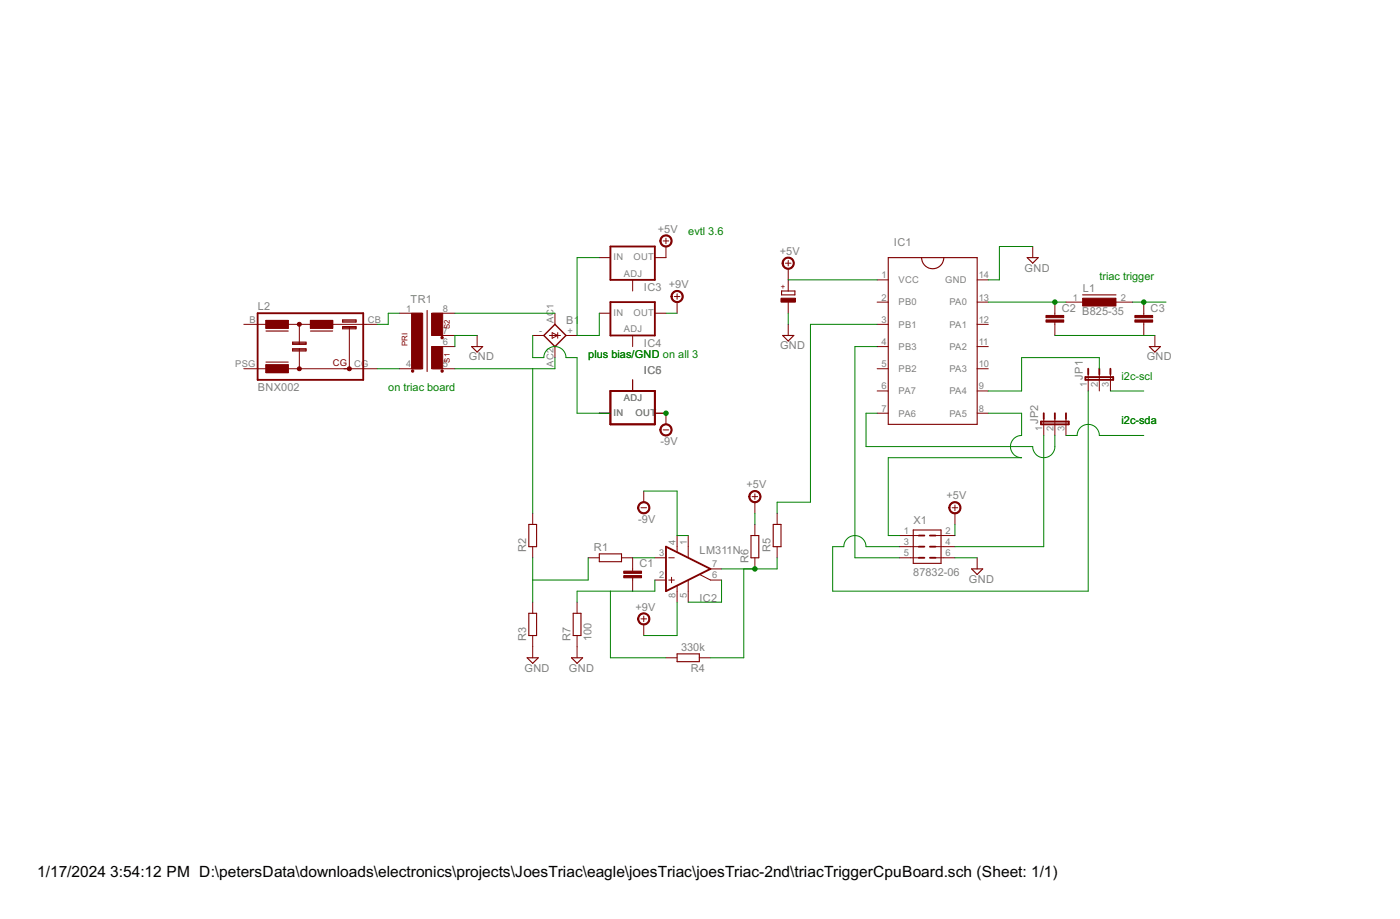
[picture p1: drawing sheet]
<svg xmlns="http://www.w3.org/2000/svg" width="320mm" height="210mm" viewBox="0 0 320 210" stroke-linecap="round" stroke-linejoin="round" font-family="sans-serif">
<g fill="none" stroke="#800000" stroke-width=".25">
<path d="M203 58.8h20.3v38.1h-20.3zM210.6 58.8a2.54 2.54 0 0 0 2.6 2.6 2.54 2.54 0 0 0 2.5-2.6M234.8 58.8h2.5l-1.3 1.3zM60.8 75.6h5.1M60.8 73.2h5.1v1.8h-5.1zM66.9 79.7h3v.5h-3zM66.9 78.1h3v.6h-3zM66.9 79.9h3M66.9 78.4h3M71 75.6h5M71 73.2h5v1.8h-5zM78.3 74.6h3.1v.5h-3.1z"/>
<path d="M78.3 73.1h3.1v.5h-3.1zM78.3 74.8h3.1M78.3 73.3h3.1M97.6 70.9v14M107.8 79.2h2.5l-1.2 1.2zM178.6 66.5h3.1v.9h-3.1zM178.9 76.6h2.5l-1.3 1.3zM247.4 67.4h7.7M262.7 79.2h2.5l-1.3 1.2zM60.8 82.7h5.1M60.8 83.3h5.1v1.8h-5.1zM120.9 119.8h1.7v5.1h-1.7z"/>
<path d="M176.7 119.8h1.8v5.1h-1.8zM137 126.5h5v1.8h-5zM171.6 122.3h1.8v5.1h-1.8zM208.7 121.1h6.4v7.6h-6.4zM222.1 129.9h2.5l-1.3 1.3zM120.5 150.2h2.5l-1.2 1.3zM120.9 140.1h1.7v5.1h-1.7zM130.6 150.2h2.6l-1.3 1.3zM131 140.1h1.8v5.1h-1.8zM154.7 149.4h5.1v1.7h-5.1z"/>
</g>
<g fill="none" stroke="#800000" stroke-width=".23">
<path d="M137 58.8h2.5M151.6 55h1.2M152.2 56.3v2.5h-2.5M152.2 54.4v1.3M180.1 59.5v1.2M236 56.3v2.5M55.7 74.1h5.1M65.9 74.1h5.1M68.4 74.1v4.6M68.4 79.7v4.5M76 74.1h10.2M79.8 74.6v9.6"/>
<path d="M91.3 71.5h5.1M98.9 79.2h5.1M98.9 71.5h5.1M98.9 76.6h5.1M109.1 76.6v2.6M121.8 76.6h2.5M125.6 76.6h2.5M126.2 76l1.3 .6-1.3 .7zM126.8 71.5v2.6M126.8 79.2v2.5M127.5 76v1.3M129.3 76.6h2.6"/>
<path d="M137 71.5h2.5M144.6 63.9v2.6M144.6 76.6v2.6M149.7 71.5h2.5M154.1 67.7h1.3M154.7 67.1v1.3M154.7 69v2.5M179.5 60.1h1.3M180.1 61.4v5.1M180.1 69v2.5M180.1 74.1v2.5M200.5 63.9h2.5"/>
<path d="M200.5 69h2.5M200.5 74.1h2.5M200.5 79.2h2.5M223.3 63.9h2.6M223.3 69h2.6M223.3 74.1h2.6M223.3 79.2h2.6M241.1 69v3.1M241.1 73.6v3M243.6 69h5.1M253.8 69h5.1M261.4 69v3.1"/>
<path d="M261.4 73.6v3M263.9 76.6v2.6M55.7 84.2h5.1M65.9 84.2h20.3M91.3 84.2h5.1M98.9 84.2h5.1M137 94.4h2.5M144.6 86.8v2.5M149.7 94.4h2.5v2.5M151.6 98.2h1.2M200.5 84.2h2.5M200.5 89.3h2.5"/>
<path d="M200.5 94.4h2.5M223.3 84.2h2.6M223.3 89.3h2.6M223.3 94.4h2.6M238.5 95.7v3.8M241.1 95.7v3.8M243.6 95.7v3.8M248.7 85.5v3.8M251.2 85.5v3.8M253.8 85.5v3.8M121.8 117.2v2.6M146.5 116h1.3"/>
<path d="M147.1 112.2v2.5M171.9 113.4h1.3M172.5 112.8v1.3M172.5 114.7v2.5M172.5 119.8v2.5M177.6 117.2v2.6M217.6 116h1.3M218.2 115.3v1.3M218.2 117.2v2.6M121.8 124.9v2.5M121.8 137.5v2.6M131.9 137.5v2.6"/>
<path d="M134.4 127.4h2.6M142 127.4h2.6v3.1M144.6 132v3M149.7 127.4h2.5M149.7 132.5h2.5M152.8 127.4h1.3M152.8 132.5h1.3M153.5 131.8v1.3M154.7 122.3v3.7M154.7 133.8v3.7M157.3 122.3v5M157.3 132.5v5"/>
<path d="M159.9 131.2l2.5 1.3h2.5M162.4 129.9h2.5M172.5 127.4v2.5M177.6 124.9v2.5M205.5 122.3h4.5M205.5 124.9h4.5M205.5 127.4h4.5M213.8 122.3h4.4M213.8 124.9h4.4M213.8 127.4h4.4M223.3 127.4v2.5M121.8 145.2v5"/>
<path d="M131.9 145.2v5M146.5 141.4h1.3M147.1 140.7v1.3M147.1 142.6v2.6M152.2 150.2h2.5M159.8 150.2h2.6"/>
</g>
<g fill="#800000" stroke="#800000" stroke-width=".23">
<path d="M178.5 68.1h3.3v.9h-3.3z"/>
<path d="M142.6 130.5h4v.5h-4z"/>
<path d="M142.6 131.5h4v.5h-4z"/>
<path d="M94.1 71.5h2.5v12.7h-2.5z"/>
<path d="M98.6 71.5h2.6v5.1h-2.6z"/>
<path d="M98.6 79.1h2.6v5.1h-2.6z"/>
<path d="M247.4 68.1h7.7v1.8h-7.7z"/>
<path d="M239.1 72.1h4v.5h-4z"/>
<path d="M239.1 73.1h4v.5h-4z"/>
<path d="M259.4 72.1h4v.5h-4z"/>
<path d="M259.4 73.1h4v.5h-4z"/>
<path d="M60.8 83.3h5.1v1.8h-5.1z"/>
<path d="M60.8 73.2h5.1v1.8h-5.1z"/>
<path d="M71 73.2h5v1.8h-5z"/>
</g>
<g fill="#800000" stroke="#800000" stroke-width=".23">
<path d="M179.1 59.2a1.39 1.39 0 0 1 2.2 .2 1.39 1.39 0 0 1-.8 2.1 1.39 1.39 0 0 1-1.7-1.4h.2a1.15 1.15 0 0 1 1.6-1.1 1.15 1.15 0 0 1 .3 1.9 1.15 1.15 0 0 1-1.9-.5v-.3h-.2z" fill-rule="evenodd"/>
<path d="M217.2 115a1.39 1.39 0 0 1 2.2 .3 1.39 1.39 0 0 1-.8 2 1.39 1.39 0 0 1-1.7-1.3h.2a1.14 1.14 0 0 1 1.7-1 1.14 1.14 0 0 1 .1 1.9 1.14 1.14 0 0 1-1.8-.7v-.2h-.2z" fill-rule="evenodd"/>
<path d="M94.1 84.5h.4v.4h-.4z" fill-rule="evenodd"/>
<path d="M100.8 84.5h.4v.4h-.4z" fill-rule="evenodd"/>
<path d="M100.8 76.9h.4v.4h-.4z" fill-rule="evenodd"/>
<path d="M171.5 112.5a1.39 1.39 0 0 1 2.2 .2 1.39 1.39 0 0 1-.8 2.1 1.39 1.39 0 0 1-1.8-1.4h.3a1.15 1.15 0 0 1 1.6-1.1 1.15 1.15 0 0 1 .3 2 1.15 1.15 0 0 1-1.9-.6v-.3h-.3z" fill-rule="evenodd"/>
<path d="M151.2 54.1a1.4 1.4 0 0 1 2.2 .2 1.4 1.4 0 0 1-.8 2.1 1.4 1.4 0 0 1-1.8-1.4h.3a1.15 1.15 0 0 1 1.6-1.1 1.15 1.15 0 0 1 .3 2 1.15 1.15 0 0 1-1.9-.6v-.3h-.3z" fill-rule="evenodd"/>
<path d="M151.2 97.2a1.4 1.4 0 0 1 2.2 .3 1.4 1.4 0 0 1-.8 2.1 1.4 1.4 0 0 1-1.8-1.4h.3a1.15 1.15 0 0 1 1.6-1.1 1.15 1.15 0 0 1 .3 2 1.15 1.15 0 0 1-1.9-.6v-.3h-.3z" fill-rule="evenodd"/>
<path d="M153.7 66.8a1.4 1.4 0 0 1 2.3 .2 1.4 1.4 0 0 1-.9 2.1 1.4 1.4 0 0 1-1.7-1.4h.2a1.15 1.15 0 0 1 1.6-1.1 1.15 1.15 0 0 1 .3 2 1.15 1.15 0 0 1-1.9-.6v-.3h-.2z" fill-rule="evenodd"/>
<path d="M146.1 140.4a1.4 1.4 0 0 1 2.2 .2 1.4 1.4 0 0 1-.8 2.1 1.4 1.4 0 0 1-1.8-1.3h.3a1.15 1.15 0 0 1 1.6-1.1 1.15 1.15 0 0 1 .3 1.9 1.15 1.15 0 0 1-1.9-.6v-.2h-.3z" fill-rule="evenodd"/>
<path d="M146.1 115a1.4 1.4 0 0 1 2.2 .3 1.4 1.4 0 0 1-.8 2 1.4 1.4 0 0 1-1.8-1.3h.3a1.15 1.15 0 0 1 1.6-1.1 1.15 1.15 0 0 1 .3 1.9 1.15 1.15 0 0 1-1.9-.6v-.2h-.3z" fill-rule="evenodd"/>
<path d="M68 84a.47 .47 0 0 1 .8 0 .47 .47 0 0 1-.2 .7 .47 .47 0 0 1-.7-.5l.6 .1-.6-.1z" fill-rule="evenodd"/>
<path d="M68 73.9a.47 .47 0 0 1 .8-.1 .47 .47 0 0 1-.2 .7 .47 .47 0 0 1-.7-.4h.6h-.6z" fill-rule="evenodd"/>
<path d="M79.4 84a.47 .47 0 0 1 .8 0 .47 .47 0 0 1-.2 .7 .47 .47 0 0 1-.6-.5l.5 .1-.5-.1z" fill-rule="evenodd"/>
</g>
<g fill="none" stroke="#800000" stroke-width=".42">
<path d="M139.5 56.3h10.2v7.6h-10.2zM58.9 71.5h24.1v15.3h-24.1zM139.5 69h10.2v7.6h-10.2zM139.5 89.3h10.2v7.6h-10.2zM237.9 96.3h6.4v.6h-6.4zM238.5 94.4v1.3M241.1 94.4v1.3M243.6 94.4v1.3M248.1 86.1h6.3v.7h-6.3zM248.7 84.2v1.3M251.2 84.2v1.3M253.8 84.2v1.3"/>
<path d="M152.2 124.9l10.2 5-10.2 5.1zM210 122.3h1.3M210 124.9h1.3M210 127.4h1.3M212.5 122.3h1.3M212.5 124.9h1.3M212.5 127.4h1.3"/>
</g>
<path d="M124.3 76.6l2.5-2.5 2.5 2.5-2.5 2.6z" fill="none" stroke="#800000" stroke-width=".32"/>
<g fill="none" stroke="#008000" stroke-width=".23">
<path d="M137 58.8h-5.1v17.8h5.1v-5.1M236 56.3h-7.6v7.6h-2.5M91.3 71.5h-2.6v2.6h-2.5M104 71.5h22.8M109.1 76.6h-5.1v2.6M121.8 76.6v5.1h2.5a2.53 2.53 0 0 1 2.5-2.5 2.53 2.53 0 0 1 2.5 2.5h2.6v12.7h7.6M152.2 71.5h2.5M180.1 71.5v2.6M180.1 63.9h20.4M200.5 79.2h-5.1v48.2h10.1M200.5 74.1h-15.3v40.6h-7.6v2.5M225.9 69h17.7"/>
<path d="M241.1 76.6h22.8M258.9 69h7.6M86.2 84.2h5.1M121.8 84.2v33M126.8 81.7v2.5h-22.8M200.5 94.4h-2.6v7.6h38.1a2.53 2.53 0 0 0 2.6 2.5 2.53 2.53 0 0 0 2.5-2.5v-2.5M225.9 94.4h7.6v5.1a2.54 2.54 0 0 0-2.6 2.5 2.54 2.54 0 0 0 2.6 2.5h-30.5v17.8h2.5M238.5 99.5v25.4h-20.3M243.6 99.5h2.6a2.54 2.54 0 0 1 2.5-2.6 2.54 2.54 0 0 1 2.5 2.6h10.2M248.7 89.3v45.7h-58.4v-10.1h2.5a2.54 2.54 0 0 1 2.6-2.6 2.54 2.54 0 0 1 2.5 2.6h7.6M251.2 84.2v-2.5h-17.7v7.6h-7.6M253.8 89.3h7.6"/>
<path d="M147.1 112.2h7.6v10.1h2.6M172.5 117.2v2.6M218.2 119.8v2.5M121.8 127.4v10.1M134.4 127.4v5.1h-12.6M139.5 135v15.2h12.7M144.6 127.4h5.1M149.7 132.5v2.5h-17.8v2.5M154.7 137.5v7.7h-7.6M164.9 132.5v5h-7.6M170 129.9v20.3h-7.6M177.6 127.4v2.5h-12.7"/>
<path d="M218.2 127.4h5.1"/>
</g>
<g fill="#008000" stroke="#008000" stroke-width=".23">
<circle cx="172.5" cy="129.9" r=".51"/>
<circle cx="152.2" cy="94.4" r=".51"/>
<circle cx="241.1" cy="69" r=".51"/>
<circle cx="261.4" cy="69" r=".51"/>
</g>
<g font-size="4">
<text x="8.5" y="200.4">1/17/2024</text>
<text x="25.2" y="200.4">3:54:12 PM D:\petersData\downloads\electronics\projects\JoesTriac\eagle\joesTriac\joesTriac-2nd\triacTriggerCpuBoard.sch (Sheet: 1/1)</text>
</g>
<g font-size="2.8" fill="#808080">
<text x="150.3" y="53.1">+5V</text>
<text x="178.2" y="58.2">+5V</text>
<text x="204.3" y="56.3">IC1</text>
<text x="234.2" y="62">GND</text>
<text x="58.9" y="70.9">L2</text>
<text x="93.9" y="69.3">TR1</text>
<text x="147.2" y="66.5">IC3 +9V</text>
<text x="242.7" y="71.2">C2</text>
<text x="247.5" y="66.7">L1</text>
<text x="263" y="71.2">C3</text>
<text x="129.4" y="74.1">B1</text>
<text x="247.4" y="72">B825-35</text>
<text x="107.2" y="82.3">GND</text>
<text x="147.2" y="79.2">IC4</text>
<text x="178.3" y="79.8">GND</text>
<text x="262.1" y="82.3">GND</text>
<text x="58.9" y="89.3">BNX002</text>
<text x="147.2" y="85.5">IC5</text>
<text x="147.2" y="85.5">IC6</text>
<text x="247.4" y="86.7" transform="rotate(-90 247.4 86.7)">JP1</text>
<text x="150.9" y="101.6">-9V</text>
<text x="237.3" y="96.9" transform="rotate(-90 237.3 96.9)">JP2</text>
<text x="170.6" y="111.5">+5V</text>
<text x="145.9" y="119.4">-9V</text>
<text x="208.8" y="119.8">X1</text>
<text x="216.3" y="114.1">+5V</text>
<text x="135.8" y="125.9">R1</text>
<text x="120.2" y="126.1" transform="rotate(-90 120.2 126.1)">R2</text>
<text x="146.2" y="129.6">C1</text>
<text x="159.9" y="126.6">LM311N</text>
<text x="171" y="128.6" transform="rotate(-90 171 128.6)">R6</text>
<text x="176.1" y="126.1" transform="rotate(-90 176.1 126.1)">R5</text>
<text x="208.7" y="131.5">87832-06</text>
<text x="159.9" y="137.4">IC2</text>
<text x="221.5" y="133.1">GND</text>
<text x="145.2" y="139.5">+9V</text>
<text x="120.2" y="146.4" transform="rotate(-90 120.2 146.4)">R3</text>
<text x="130.4" y="146.4" transform="rotate(-90 130.4 146.4)">R7</text>
<text x="135.2" y="146.4" transform="rotate(-90 135.2 146.4)">100</text>
<text x="155.7" y="148.7">330k</text>
<text x="119.9" y="153.4">GND</text>
<text x="130" y="153.4">GND</text>
<text x="157.9" y="153.5">R4</text>
</g>
<g font-size="2.8" fill="#008000">
<text x="157.3" y="53.8">evtl 3.6</text>
<text x="251.3" y="63.9">triac trigger</text>
<text x="134.4" y="81.7">plus bias/GND on all 3</text>
<text x="88.7" y="89.3">on triac board</text>
<text x="256.3" y="86.8">i2c-scl</text>
<text x="256.3" y="96.9">i2c-sda</text>
</g>
<g font-size="2.4" fill="#808080">
<text x="140.2" y="59.5">IN</text>
<text x="144.8" y="59.5">OUT</text>
<text x="142.6" y="63.2">ADJ</text>
<text x="201.5" y="63.6">1</text>
<text x="205.4" y="64.7">VCC</text>
<text x="216" y="64.7">GND</text>
<text x="223.7" y="63.6">14</text>
<text x="92.8" y="71.2">1</text>
<text x="101.2" y="71.2">8</text>
<text x="201.5" y="68.6">2</text>
<text x="205.4" y="69.8">PB0</text>
<text x="217" y="69.8">PA0</text>
<text x="223.7" y="68.6">13</text>
<text x="245.2" y="68.6">1</text>
<text x="256.1" y="68.6">2</text>
<text x="57" y="73.7">B</text>
<text x="84" y="73.7">CB</text>
<text x="101.2" y="76.3">7</text>
<text x="123.2" y="76.3">-</text>
<text x="126.5" y="73.7" transform="rotate(-90 126.5 73.7)">AC1</text>
<text x="129.7" y="76.3">+</text>
<text x="140.2" y="72.2">IN</text>
<text x="142.6" y="75.9">ADJ</text>
<text x="144.8" y="72.2">OUT</text>
<text x="201.5" y="73.7">3</text>
<text x="205.4" y="74.8">PB1</text>
<text x="217" y="74.8">PA1</text>
<text x="223.7" y="73.7">12</text>
<text x="53.7" y="83.9">PSG</text>
<text x="80.9" y="83.9">CG</text>
<text x="92.8" y="83.9">4</text>
<text x="101.2" y="83.9">5</text>
<text x="101.2" y="78.8">6</text>
<text x="126.5" y="83.8" transform="rotate(-90 126.5 83.8)">AC2</text>
<text x="201.5" y="78.8">4</text>
<text x="201.5" y="83.9">5</text>
<text x="205.4" y="79.9">PB3</text>
<text x="217" y="79.9">PA2</text>
<text x="223.7" y="78.8">11</text>
<text x="223.7" y="83.9">10</text>
<text x="201.5" y="89">6</text>
<text x="205.4" y="85">PB2</text>
<text x="217" y="85">PA3</text>
<text x="223.7" y="89">9</text>
<text x="248.4" y="88.3" transform="rotate(-90 248.4 88.3)">1</text>
<text x="250.9" y="88.3" transform="rotate(-90 250.9 88.3)">2</text>
<text x="253.4" y="88.3" transform="rotate(-90 253.4 88.3)">3</text>
<text x="140.2" y="95">IN</text>
<text x="142.6" y="91.6">ADJ</text>
<text x="145.3" y="95">OUT</text>
<text x="201.5" y="94">7</text>
<text x="205.4" y="90.1">PA7</text>
<text x="205.4" y="95.1">PA6</text>
<text x="217" y="90.1">PA4</text>
<text x="217" y="95.1">PA5</text>
<text x="223.7" y="94">8</text>
<text x="238.2" y="98.5" transform="rotate(-90 238.2 98.5)">1</text>
<text x="240.7" y="98.5" transform="rotate(-90 240.7 98.5)">2</text>
<text x="243.3" y="98.5" transform="rotate(-90 243.3 98.5)">3</text>
<text x="154.4" y="124.5" transform="rotate(-90 154.4 124.5)">4</text>
<text x="156.9" y="124.5" transform="rotate(-90 156.9 124.5)">1</text>
<text x="206.5" y="122">1</text>
<text x="206.5" y="124.5">3</text>
<text x="216.1" y="122">2</text>
<text x="216.1" y="124.5">4</text>
<text x="150.7" y="127">3</text>
<text x="162.7" y="129.6">7</text>
<text x="206.5" y="127">5</text>
<text x="216.1" y="127">6</text>
<text x="150.7" y="132.1">2</text>
<text x="154.4" y="136.6" transform="rotate(-90 154.4 136.6)">8</text>
<text x="156.9" y="136.6" transform="rotate(-90 156.9 136.6)">5</text>
<text x="162.7" y="132.1">6</text>
</g>
<text font-size="2.4" fill="#800000" x="76.1" y="83.6">CG</text>
<g font-size="2" fill="#800000">
<text x="179.6" y="66.1" transform="rotate(-90 179.6 66.1)">+</text>
<text x="102.8" y="75.2" transform="rotate(-90 102.8 75.2)">S2</text>
<text x="93.2" y="79.1" transform="rotate(-90 93.2 79.1)">PRI</text>
<text x="102.8" y="82.8" transform="rotate(-90 102.8 82.8)">S1</text>
</g>
</svg>
